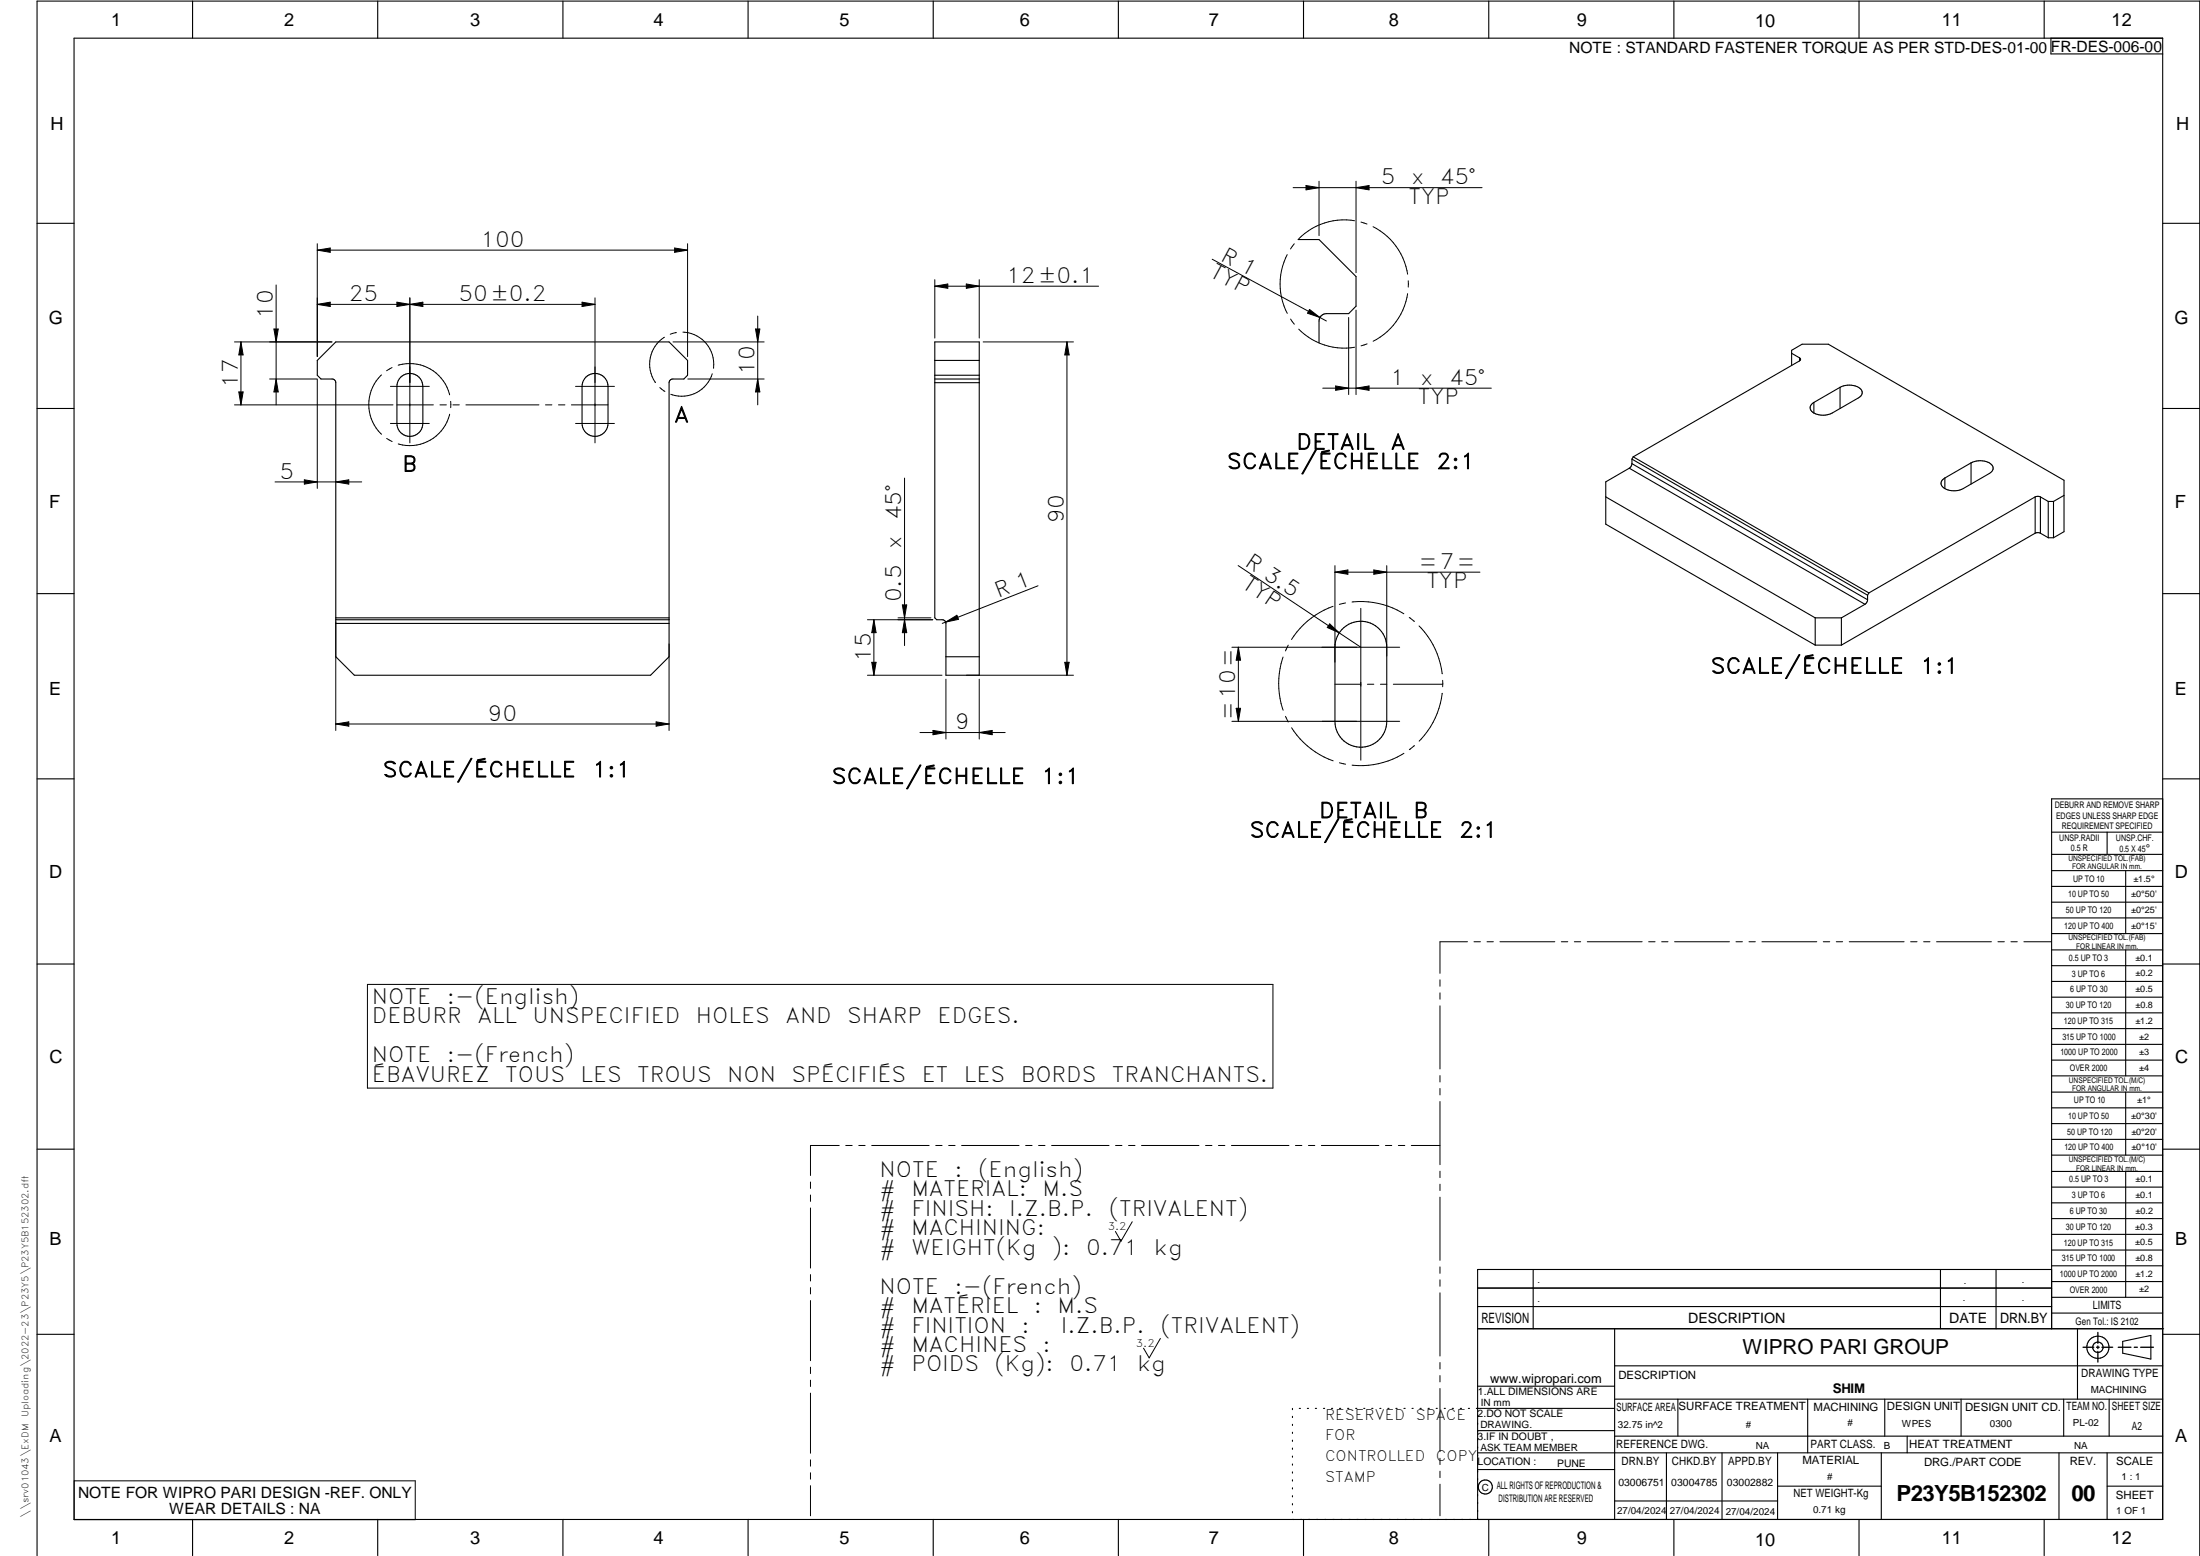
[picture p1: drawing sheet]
<svg xmlns="http://www.w3.org/2000/svg" width="594mm" height="420mm" viewBox="0 0 594 420" stroke-linecap="round" stroke-linejoin="round" font-family="sans-serif">
<g fill="none" stroke="#000" stroke-width=".3">
<path d="M20 10.3h564v400h-564zM52 .3v10M102 .3v10M152 .3v10M202 .3v10M252 .3v10M302 .3v10M352 .3v10M402 .3v10M452 .3v10M502 .3v10M552 .3v10"/>
<path d="M553.8 10.3v4.3h30.2M10 60.3h10M350.5 64.7h5.7l10 10v8l-2 2h-6a1.99 1.99 0 0 0-2 2v5.9M584 60.3h10M85.7 97.3l5-5h90l5 5v4l-1 1-3.3 .1-.5 .3-.2 .6v74l-5 5h-80l-5-5v-74l-.2-.6-.5-.3-3.3-.1-1-1zM252.4 92.3h12v90h-9v-14.3l-.7-.6-1.8-.1-.5-.5zM252.4 97.3h12M483.8 95.4l2.1 1.2M483.8 98.7v-4.1l2.8-1.7h7.1l63.7 36.8v13.9l-2.9 1.6M485.9 96.6v.9M485.9 96.6l.3 .5-.3 .4M485.9 97.5l-44.9 25.9"/>
<path d="M10 110.3h10M108.2 101.9a3.5 3.5 0 0 1 3.8-.8 3.5 3.5 0 0 1 2.2 3.2v10a3.5 3.5 0 0 1-3.5 3.5 3.5 3.5 0 0 1-3.5-3.5v-10.5l.4-1.1zM158.2 101.9a3.5 3.5 0 0 1 3.8-.8 3.5 3.5 0 0 1 2.2 3.2v10a3.5 3.5 0 0 1-3.5 3.5 3.5 3.5 0 0 1-3.5-3.5v-10.5l.4-1.1zM252.4 101.3h12M252.4 102.3h12M252.4 103.3h12M489.8 108.7v2.8M489.8 108.7a1.51 1.51 0 0 0-1 1.4 1.51 1.51 0 0 0 1 1.4M496.9 104.6a4.9 4.9 0 0 1 5.8 .8l.1 .9-.6 .9-7.4 4.3a5.5 5.5 0 0 1-5 0M496.9 104.6v5.7M496.9 104.6l-7.1 4.1M584 110.3h10"/>
<path d="M433.6 134.2l56.6 32.6M440 126.4l-6.4 3.7v11.4l56.6 32.7M440 126.4l63.6 36.8M440.7 124l63.6 36.7M440.7 124v1.2M440.7 125.2l63.6 36.7M440.7 125.2l-.3 .8-.4 .4M441 123.4l63.7 36.7M441 123.4l-.3 .6M525.2 129.1v2.8M525.2 129.1a1.5 1.5 0 0 0-1.1 1.4 1.5 1.5 0 0 0 1.1 1.4M532.3 125a4.9 4.9 0 0 1 5.8 .8l.1 .9-.7 .9-7.4 4.3a5.5 5.5 0 0 1-4.9 0"/>
<path d="M532.3 125v5.7M532.3 125l-7.1 4.1M549.6 134.2v9.8M549.6 134.2l.5-.2 .9 .2M549.6 134.2l-44.9 25.9M551 134.2l2.1 1.2M551 134.2v9.8M553.1 135.4v9.8M553.1 135.4h1.4M554.5 135.4v9.8M557.4 133.8l-2.9 1.6M549.6 144l-52.4 30.2"/>
<path d="M551 144l2.1 1.2M551 144l-.6-.2-.8 .2M553.1 145.2h1.4M10 160.3h10M90.7 166.8h90M90.7 168.3h90M90.7 167.3h90M255.4 177.3h9M362.4 169.9a7 7 0 0 1 7.7-1.6 7 7 0 0 1 4.4 6.5v20a7 7 0 0 1-7 7 7 7 0 0 1-7-7v-20.8l.6-2.2zM490.2 166.8v7.4M490.2 174.2h7M490.2 166.8h7"/>
<path d="M497.2 166.8v7.4M503.6 163.2l-6.4 3.6M504.3 161.9l-.1 .6-.6 .7M504.3 160.7v1.2M504.7 160.1l-.4 .6M584 160.3h10M10 210.3h10M584 215.7h-30v143.1M584 210.3h10M554 230.7h30M554 224.7h30M554 235.1h30"/>
<path d="M554 239.4h30M569 224.7v6M574 235.1v17M554 243.6h30M554 247.9h30M554 252.1h30M554 256.5h30M574 256.5v34M10 260.3h10M554 260.8h30M554 265h30M554 269.3h30"/>
<path d="M554 273.5h30M554 277.7h30M584 260.3h10M554 282h30M554 286.3h30M554 290.5h30M554 294.9h30M554 299.1h30M574 294.9v17M10 310.3h10M554 303.4h30M554 307.7h30"/>
<path d="M554 311.9h30M554 316.3h30M574 316.3v34M584 310.3h10M554 320.5h30M554 324.8h30M554 329.1h30M554 333.3h30M554 337.5h30M399 358.8h185.3M399 352.8h155M399 347.8h155"/>
<path d="M414 342.8v16M436 358.8v51.5M524 342.8v16M539 342.8v16M554 342.8h-155v67.5M554 341.8h30M554 346.1h30M554 350.3h30M554 354.6h30M561 358.8v19M10 360.3h10M399 374.3h37"/>
<path d="M436 368.8h148M436 377.8h148M453.1 377.8v10M488.1 377.8v14.5M508.9 377.8v10M529.6 377.8v10M557.3 377.8v10M569.5 377.8v10M573.2 362.2l7.6-1.6v6.4l-7.6-1.6zM584 360.3h10M349 380.3v.3M349 382.4v.4"/>
<path d="M349 384.6v.3M349 386.7v.4M349 388.9v.3M349 391v.4M349 393.2v.3M349 395.3v.3M349 397.4v.4M349 399.6v.3M350.9 380.3h.3M353 380.3h.3M355.2 380.3h.3M357.4 380.3h.3"/>
<path d="M359.6 380.3h.3M361.7 380.3h.3M363.9 380.3h.3M366.1 380.3h.3M368.3 380.3h.3M370.4 380.3h.3M372.6 380.3h.3M374.8 380.3h.3M376.9 380.3h.4M379.1 380.3h.3M381.3 380.3h.3M383.4 380.3h.4"/>
<path d="M385.6 380.3h.4M387.8 380.3h.3M390 380.3h.3M392.1 380.3h.4M394.3 380.3h.4M396.5 380.3h.3M399 396.8h37M399 392.3h185M399 386.3h37M436 387.8h148M436 380.3h-37.3M450 392.3v18"/>
<path d="M465 392.3v18M480 392.3v18M508 392.3v18M515 387.8v4.5M556 392.3v18M569 392.3v18M52 410.3v9.8M102 410.3v9.8M152 410.3v9.8M202 410.3v9.8M252 410.3v9.8M302 410.3v9.8"/>
<path d="M349 401.7v.4M349 403.9v.3M349 406v.4M349 408.2v.3M352 410.3v9.8M402 410.3v9.8M436 405.3h44M452 410.3v9.8M480 401.3h28M502 410.3v9.8M552 410.3v9.8M569 401.3h15"/>
<path d="M10 420.1v-419.8h584v419.8"/>
<circle cx="566.5" cy="363.8" r="1.4"/>
<circle cx="566.5" cy="363.8" r="3"/>
<circle cx="401.1" cy="401.5" r="1.91"/>
</g>
<g fill="none" stroke="#000" stroke-width=".27">
<path d="M349.2 50.7h51M352.7 50.1l3.5 .6-3.5 .6zM356.2 48.9v14.7M365.8 59.6a17.3 17.3 0 0 0-15.1 4.9M366.2 50.7l3.5-.6v1.2zM366.2 48.9v24.7M367.5 60l1.6 .5M74.6 76.9v32.4M85.7 65.8v30.5M85.7 67.5h100M85.7 67.5l3.5-.5v1.1zM182.2 67l3.5 .5-3.5 .6z"/>
<path d="M185.7 65.8v30.5M252.4 77.3l3.5-.6v1.2zM252.4 75.5v15.8M252.4 77.3h44.3M260.9 76.7l3.5 .6-3.5 .6zM264.4 75.5v15.8M327.3 70l30.9 16.7M347.6 68.7a17.2 17.2 0 0 0 0 15.9M349.5 65.8l-1 1.4M370.8 61.2a17.4 17.4 0 0 1 9.3 12.8M380.1 79.3a17.3 17.3 0 0 1-9.3 12.8M380.3 75.8v1.7"/>
<path d="M63.3 92.3h26.3M65.1 92.3l.6 3.5h-1.2zM65.1 92.3v17M74 88.8h1.1l-.5 3.5zM85.7 82.2h75M85.7 82.2l3.5-.6v1.2zM105.9 99.3l-1.5 .8M107.2 81.6l3.5 .6-3.5 .6zM107.5 98.6a11.1 11.1 0 0 1 13.9 8M110.7 80.4v39.2M110.7 82.2l3.5-.6v1.2zM157.2 81.6l3.5 .6-3.5 .6z"/>
<path d="M160.7 80.4v39.2M179.4 91.1a8.6 8.6 0 0 0-2.4 12.2M181.7 92.3h24.6M182.7 89.8l-1.7 .5M184.4 89.7a8.6 8.6 0 0 1 8.3 9.5M192.7 99.2h.1M204 88.8h1.2l-.6 3.5zM204.6 85.3v24M265.5 92.3h24.4M288.1 92.3l.6 3.5h-1.2zM288.1 92.3v90M348.5 86.1l1 1.4"/>
<path d="M350.7 88.9a17.3 17.3 0 0 0 15.1 4.9M353.6 83.6l2.8 2.1-3.3-1.1zM364.2 85.7v20.9M366.2 83.7v22.9M369.2 92.9l-1.7 .5M63.3 109.3h42.8M64.5 105.8h1.2l-.6 3.5zM72.8 102.3h12.8M74.6 102.3l.5 3.5h-1.1zM85.7 102.4v29.5M103 101.2a11.1 11.1 0 0 0 0 16.1M104.4 118.4l1.5 .8"/>
<path d="M105.4 104.3h10.5M105.4 114.3h10.5M107.2 109.3h9.8M118.8 109.3h1.7M121.4 111.8a11.1 11.1 0 0 1-13.9 8.1M121.7 108.4v1.7M122.3 109.3h1.7M125.8 109.3h19.7M147.3 109.3h1.7M150.8 109.3h1.7M154.3 109.3h9.9M155.4 104.3h10.5"/>
<path d="M155.4 114.3h10.5M178.2 104.6l1.4 1.1M185.7 102.3h20.6M192.3 100.9a8.6 8.6 0 0 1-11.2 5.6M204.6 102.3l.6 3.5h-1.2zM357.2 104.8h45.5M360.7 104.2l3.5 .6-3.5 .6zM366.2 104.8l3.5-.6v1.2zM74.3 130.1h23.4M82.2 129.6l3.5 .5-3.5 .6zM90.7 130.1l3.5-.5v1.1zM244.3 129.1v45.2"/>
<path d="M280.3 158.2l-25.9 10.1M334.3 152.7l33.2 22.1M360.5 154.5l3.5-.6v1.2zM360.5 152.7v26.1M360.5 154.5h39.1M371 153.9l3.5 .6-3.5 .6zM374.5 152.7v24.4M90.7 167.9v29.4M180.7 173.9v23.4M234.2 167.3h17.7M235.4 178.8h1.2l-.6 3.5zM236 167.3v15"/>
<path d="M236 167.3l.6 3.5h-1.2zM242.5 166.8h8.9M243.7 163.3h1.1l-.5 3.5zM244.3 167.3l.5 3.5h-1.1zM255.4 168l3-1.9 .4 1.1zM287.5 178.8h1.2l-.6 3.5zM332.6 174.8h45.4M334.4 174.8v20M334.4 174.8l.6 3.5h-1.2zM346.5 177.4a22.1 22.1 0 0 0 0 14.4M347.9 174.2l-.8 1.6M359.1 168.5l2.5 2.4-3.2-1.5z"/>
<path d="M360 163.7a22.1 22.1 0 0 0-11.2 9M363.3 162.8l-1.6 .4M365.1 162.6a22.1 22.1 0 0 1 14 3.1M367.5 164.3v41M380.5 166.7l1.4 1.1M383.2 169a22 22 0 0 1 6.2 12.9M90.7 195.5l3.5-.6v1.2zM90.7 195.5h90M177.2 194.9l3.5 .6-3.5 .6zM234.2 182.3h20.2M248.4 197.8h23M251.9 197.2l3.5 .6-3.5 .6z"/>
<path d="M255.4 183.4v16.2M261 182.3h28.9M264.4 183.4v16.2M264.4 197.8l3.5-.6v1.2zM332.6 194.8h45.4M333.8 191.3h1.2l-.6 3.5zM347.1 193.4l.8 1.6M348.8 196.5a22 22 0 0 0 11.2 8.9M360.5 184.8h7M369.2 184.8h1.8M372.8 184.8h1.7M376.3 184.8h13.3"/>
<path d="M389.4 187.2a21.9 21.9 0 0 1-6.2 12.9M389.6 183.7v1.7M361.7 206l1.7 .4M379.1 203.4a22 22 0 0 1-14 3.2M381.9 201.3l-1.3 1.1M396.3 254.3h-7.5v8.5M398 254.3h1.8M401.5 254.3h1.8M405 254.3h14.9M421.6 254.3h1.7M425.1 254.3h1.7M428.6 254.3h14.8"/>
<path d="M445.2 254.3h1.7M448.7 254.3h1.7M452.2 254.3h14.8M468.8 254.3h1.7M472.3 254.3h1.7M475.8 254.3h14.8M492.4 254.3h1.7M495.9 254.3h1.7M499.4 254.3h14.8M515.9 254.3h1.8M519.4 254.3h1.8M522.9 254.3h14.9"/>
<path d="M539.5 254.3h1.7M543 254.3h1.7M546.5 254.3h7.4M99.2 265.8h244.5v28h-244.5zM388.8 264.6v1.7M388.8 268.1v1.7M388.8 271.6v17M388.8 290.4v1.8M388.8 293.9v1.8M388.8 297.4v17.1M218.9 319.2v1.7M226.6 309.3h-7.7v8.1"/>
<path d="M228.4 309.3h1.7M231.9 309.3h1.7M235.4 309.3h15.5M252.7 309.3h1.7M256.2 309.3h1.7M259.7 309.3h15.5M277 309.3h1.7M280.5 309.3h1.7M284 309.3h15.5M301.2 309.3h1.8M304.8 309.3h1.7M308.2 309.3h15.6"/>
<path d="M325.5 309.3h1.8M329 309.3h1.8M332.5 309.3h15.6M349.8 309.3h1.8M353.3 309.3h1.7M356.8 309.3h15.5M374.1 309.3h1.7M377.6 309.3h1.7M381.1 309.3h7.7M388.8 316.3v1.7M388.8 319.8v1.7M218.9 322.7v1.7"/>
<path d="M218.9 326.2v16.2M305.7 329.9l-3 5.3-1.5-2.7M388.8 323.3v17M218.9 344.2v1.7M218.9 347.7v1.7M218.9 351.2v16.2M388.8 342.1v1.7M388.8 345.6v1.7M388.8 349.1v17.1M218.9 369.2v1.7M218.9 372.7v1.7M218.9 376.2v16.2"/>
<path d="M313.3 361.4l-3 5.3-1.5-2.7M388.8 367.9v1.8M388.8 371.4v1.7M388.8 374.9v17.1M20 399.9h92.1v10.5h-92.1zM218.9 394.2v1.7M218.9 397.7v1.7M388.8 393.8v1.7M388.8 397.3v1.7M218.9 401.2v8.1M388.8 400.8v8.5"/>
</g>
<path d="M566.5 359.8v2.9M562.5 363.8h2.9M566.1 363.8h.8M566.5 363.5v.7M566.5 364.9v2.9M567.6 363.8h2.9M572 363.8h3.4M576.3 363.8h.9M578.1 363.8h3.4" fill="none" stroke="#000" stroke-width=".36"/>
<g fill="#000">
<path d="M352.7 50.1l3.5 .6-3.5 .6zM366.2 50.7l3.5-.6v1.2zM85.7 67.5l3.5-.5v1.1zM182.2 67l3.5 .5-3.5 .6zM252.4 77.3l3.5-.6v1.2zM260.9 76.7l3.5 .6-3.5 .6zM65.1 92.3l.6 3.5h-1.2zM74 88.8h1.1l-.5 3.5zM85.7 82.2l3.5-.6v1.2zM107.2 81.6l3.5 .6-3.5 .6zM110.7 82.2l3.5-.6v1.2zM157.2 81.6l3.5 .6-3.5 .6z"/>
<path d="M204 88.8h1.2l-.6 3.5zM288.1 92.3l.6 3.5h-1.2zM353.6 83.6l2.8 2.1-3.3-1.1zM64.5 105.8h1.2l-.6 3.5zM74.6 102.3l.5 3.5h-1.1zM204.6 102.3l.6 3.5h-1.2zM360.7 104.2l3.5 .6-3.5 .6zM366.2 104.8l3.5-.6v1.2zM82.2 129.6l3.5 .5-3.5 .6zM90.7 130.1l3.5-.5v1.1zM360.5 154.5l3.5-.6v1.2zM371 153.9l3.5 .6-3.5 .6z"/>
<path d="M236 167.3l.6 3.5h-1.2zM235.4 178.8h1.2l-.6 3.5zM244.3 167.3l.5 3.5h-1.1zM243.7 163.3h1.1l-.5 3.5zM255.4 168l3-1.9 .4 1.1zM287.5 178.8h1.2l-.6 3.5zM334.4 174.8l.6 3.5h-1.2zM359.1 168.5l2.5 2.4-3.2-1.5zM90.7 195.5l3.5-.6v1.2zM177.2 194.9l3.5 .6-3.5 .6zM251.9 197.2l3.5 .6-3.5 .6zM264.4 197.8l3.5-.6v1.2z"/>
<path d="M333.8 191.3h1.2l-.6 3.5z"/>
</g>
<g font-size="6">
<text x="512.1" y="405.2">P23Y5B152302</text>
<text x="559.4" y="405.2">00</text>
</g>
<g font-size="5.7">
<text x="372.9" y="49.8">5</text>
<text x="381" y="49.8">x</text>
<text x="388.8" y="49.8">45°</text>
<text x="380.4" y="55.1">TYP</text>
<text x="129.7" y="66.7">100</text>
<text x="329.3" y="70.1" transform="rotate(28 329.3 70.1)">R 1</text>
<text x="271.7" y="76.4">12±0.1</text>
<text x="326.3" y="74.4" transform="rotate(28 326.3 74.4)">TYP</text>
<text x="94.2" y="81.3">25</text>
<text x="123.8" y="81.3">50±0.2</text>
<text x="73.7" y="86.1" transform="rotate(-90 73.7 86.1)">10</text>
<text x="203.7" y="101.3" transform="rotate(-90 203.7 101.3)">10</text>
<text x="64.2" y="104.8" transform="rotate(-90 64.2 104.8)">17</text>
<text x="375.4" y="103.9">1</text>
<text x="383.5" y="103.9">x</text>
<text x="391.3" y="103.9">45°</text>
<text x="382.9" y="109.2">TYP</text>
<text x="182" y="114">A</text>
<text x="350" y="121.3">DETAIL</text>
<text x="375.5" y="121.3">A</text>
<text x="75.5" y="129.3">5</text>
<text x="108.6" y="127.3">B</text>
<text x="331.3" y="126.6">SCALE/ÉCHELLE</text>
<text x="387.9" y="126.6">2:1</text>
<text x="243.4" y="140.5" transform="rotate(-90 243.4 140.5)">45°</text>
<text x="287.2" y="141.3" transform="rotate(-90 287.2 141.3)">90</text>
<text x="243.4" y="148.3" transform="rotate(-90 243.4 148.3)">x</text>
<text x="335.8" y="152.7" transform="rotate(34 335.8 152.7)">R 3.5</text>
<text x="383.1" y="153.6">=7=</text>
<text x="269.5" y="161.5" transform="rotate(-21 269.5 161.5)">R 1</text>
<text x="335" y="158.4" transform="rotate(34 335 158.4)">TYP</text>
<text x="385.2" y="158.9">TYP</text>
<text x="243.4" y="162.6" transform="rotate(-90 243.4 162.6)">0.5</text>
<text x="235.1" y="178.8" transform="rotate(-90 235.1 178.8)">15</text>
<text x="461.9" y="181.8">SCALE/ÉCHELLE</text>
<text x="518.5" y="181.8">1:1</text>
<text x="131.7" y="194.6">90</text>
<text x="258" y="196.9">9</text>
<text x="333.5" y="194.4" transform="rotate(-90 333.5 194.4)">=10=</text>
<text x="103.4" y="209.8">SCALE/ÉCHELLE</text>
<text x="159.9" y="209.8">1:1</text>
<text x="224.6" y="211.6">SCALE/ÉCHELLE</text>
<text x="281.1" y="211.6">1:1</text>
<text x="356.2" y="220.9">DETAIL</text>
<text x="381.7" y="220.9">B</text>
<text x="337.5" y="226.1">SCALE/ÉCHELLE</text>
<text x="394" y="226.1">2:1</text>
<text x="100.5" y="271.1">NOTE</text>
<text x="120.6" y="271.1">:-(English)</text>
<text x="100.5" y="276.3">DEBURR</text>
<text x="128.9" y="276.3">ALL</text>
<text x="143.8" y="276.3">UNSPECIFIED</text>
<text x="187.9" y="276.3">HOLES</text>
<text x="212.1" y="276.3">AND</text>
<text x="228.8" y="276.3">SHARP</text>
<text x="253.2" y="276.3">EDGES.</text>
<text x="100.5" y="286.8">NOTE</text>
<text x="120.7" y="286.8">:-(French)</text>
<text x="100.5" y="292.1">ÉBAVUREZ</text>
<text x="136.4" y="292.1">TOUS</text>
<text x="156.7" y="292.1">LES</text>
<text x="172.1" y="292.1">TROUS</text>
<text x="196.4" y="292.1">NON</text>
<text x="213.7" y="292.1">SPÉCIFIÉS</text>
<text x="248.9" y="292.1">ET</text>
<text x="260.3" y="292.1">LES</text>
<text x="275.6" y="292.1">BORDS</text>
<text x="300.2" y="292.1">TRANCHANTS.</text>
<text x="237.5" y="317.8">NOTE</text>
<text x="257.7" y="317.8">:</text>
<text x="264.2" y="317.8">(English)</text>
<text x="237.5" y="323.1">#</text>
<text x="246.1" y="323.1">MATERIAL:</text>
<text x="281.5" y="323.1">M.S</text>
<text x="237.5" y="328.3">#</text>
<text x="246.1" y="328.3">FINISH:</text>
<text x="272.5" y="328.3">I.Z.B.P.</text>
<text x="299.4" y="328.3">(TRIVALENT)</text>
<text x="237.5" y="333.6">#</text>
<text x="246.1" y="333.6">MACHINING:</text>
<text x="237.5" y="338.8">#</text>
<text x="246.1" y="338.8">WEIGHT(Kg</text>
<text x="284" y="338.8">):</text>
<text x="293.3" y="338.8">0.71</text>
<text x="311.6" y="338.8">kg</text>
<text x="237.5" y="349.3">NOTE</text>
<text x="257.7" y="349.3">:-(French)</text>
<text x="237.5" y="354.6">#</text>
<text x="237.5" y="359.8">#</text>
<text x="246.1" y="354.6">MATÉRIEL</text>
<text x="246.1" y="359.8">FINITION</text>
<text x="275.9" y="359.8">:</text>
<text x="279.2" y="354.6">:</text>
<text x="285.6" y="354.6">M.S</text>
<text x="286.5" y="359.8">I.Z.B.P.</text>
<text x="313.4" y="359.8">(TRIVALENT)</text>
<text x="237.5" y="365.1">#</text>
<text x="246.1" y="365.1">MACHINES</text>
<text x="281.6" y="365.1">:</text>
<text x="237.5" y="370.3">#</text>
<text x="246.1" y="370.3">POIDS</text>
<text x="268.6" y="370.3">(Kg):</text>
<text x="288.8" y="370.3">0.71</text>
<text x="307.1" y="370.3">kg</text>
</g>
<text font-size="5.6" x="470.5" y="365.5">WIPRO PARI GROUP</text>
<g font-size="4.9">
<text x="30" y="7">1</text>
<text x="76.7" y="7">2</text>
<text x="127" y="7">3</text>
<text x="176.5" y="7">4</text>
<text x="226.7" y="7">5</text>
<text x="275.4" y="7">6</text>
<text x="326.4" y="7">7</text>
<text x="375" y="7">8</text>
<text x="425.8" y="7">9</text>
<text x="473.9" y="7.4">10</text>
<text x="524.3" y="7">11</text>
<text x="570.2" y="7">12</text>
<text x="13.6" y="35.2">H</text>
<text x="587.6" y="35.2">H</text>
<text x="13.2" y="87.5">G</text>
<text x="587.2" y="87.5">G</text>
<text x="13.3" y="137.1">F</text>
<text x="587.3" y="137.1">F</text>
<text x="13.3" y="187.6">E</text>
<text x="587.3" y="187.6">E</text>
<text x="13.3" y="237">D</text>
<text x="587.3" y="237">D</text>
<text x="13.4" y="287.1">C</text>
<text x="587.4" y="287.1">C</text>
<text x="13.4" y="336.3">B</text>
<text x="587.4" y="336.3">B</text>
<text x="13.4" y="389.3">A</text>
<text x="587.4" y="389.3">A</text>
<text x="30" y="417">1</text>
<text x="76.7" y="417">2</text>
<text x="127" y="417">3</text>
<text x="176.5" y="417">4</text>
<text x="226.7" y="417">5</text>
<text x="275.4" y="417">6</text>
<text x="326.4" y="417">7</text>
<text x="375" y="417">8</text>
<text x="425.8" y="417">9</text>
<text x="473.9" y="417.4">10</text>
<text x="524.3" y="417">11</text>
<text x="570.2" y="417">12</text>
</g>
<g font-size="4.2">
<text x="423.7" y="14.3">NOTE : STANDARD FASTENER TORQUE AS PER STD-DES-01-00</text>
<text x="553.8" y="14">FR-DES-006-00</text>
<text x="21.1" y="404.4">NOTE FOR WIPRO PARI DESIGN -REF. ONLY</text>
<text x="45.7" y="408.9">WEAR DETAILS : NA</text>
</g>
<g font-size="3.9">
<text x="357.8" y="383.4">RESERVED</text>
<text x="382.3" y="383.4">SPACE</text>
<text x="357.8" y="388.9">FOR</text>
<text x="357.8" y="394.5">CONTROLLED</text>
<text x="387.8" y="394.5">COPY</text>
<text x="357.8" y="400.1">STAMP</text>
</g>
<g font-size="3.8">
<text x="400.1" y="357.1">REVISION</text>
<text x="455.9" y="357.1">DESCRIPTION</text>
<text x="526.4" y="357.1">DATE</text>
<text x="540.1" y="357.1">DRN.BY</text>
</g>
<text font-size="3.6" x="494.9" y="376.2">SHIM</text>
<text font-size="3.5" x="402.4" y="373.3">www.wipropari.com</text>
<g font-size="3.1">
<text x="565.2" y="353.5">LIMITS</text>
<text x="562" y="371.7">DRAWING TYPE</text>
<text x="437" y="372.3">DESCRIPTION</text>
<text x="436.5" y="380.9">SURFACE AREA</text>
<text x="453.3" y="380.9">SURFACE TREATMENT</text>
<text x="489.7" y="380.9">MACHINING</text>
<text x="509.5" y="380.9">DESIGN UNIT</text>
<text x="530.6" y="380.9">DESIGN UNIT CD.</text>
<text x="558" y="380.7">TEAM NO.</text>
<text x="570.3" y="380.7">SHEET SIZE</text>
<text x="575.6" y="386.1">A2</text>
<text x="436.4" y="391.1">REFERENCE DWG.</text>
<text x="437.9" y="395.5">DRN.BY</text>
<text x="451.5" y="395.5">CHKD.BY</text>
<text x="466.6" y="395.5">APPD.BY</text>
<text x="486.7" y="395.4">MATERIAL</text>
<text x="488.9" y="391">PART CLASS.</text>
<text x="515.6" y="391">HEAT TREATMENT</text>
<text x="519.6" y="395.9">DRG./PART CODE</text>
<text x="558.9" y="395.6">REV.</text>
<text x="571.4" y="395.6">SCALE</text>
<text x="484.3" y="404.3">NET WEIGHT-Kg</text>
<text x="571.4" y="404.7">SHEET</text>
</g>
<text font-size="3" x="579.5" y="230.1">°</text>
<g font-size="2.8">
<text x="299.1" y="332.1">3.2</text>
<text x="560.5" y="357.7">Gen Tol.: IS 2102</text>
<text x="306.7" y="363.6">3.2</text>
<text x="399.1" y="376.7">1.ALL DIMENSIONS ARE</text>
<text x="399" y="382.7">2.DO NOT SCALE</text>
<text x="399" y="388.7">3.IF IN DOUBT ,</text>
<text x="399" y="395.5">LOCATION :</text>
<text x="420.5" y="396">PUNE</text>
<text x="437" y="401.3">03006751</text>
<text x="451.3" y="401.2">03004785</text>
<text x="466.3" y="401.3">03002882</text>
<text x="404.2" y="402">ALL RIGHTS OF REPRODUCTION &amp;</text>
<text x="404.7" y="405.4">DISTRIBUTION ARE RESERVED</text>
</g>
<g font-size="2.7">
<text x="564.6" y="376.2">MACHINING</text>
<text x="399.9" y="379.7">IN mm</text>
<text x="399.8" y="385.7">DRAWING.</text>
<text x="436.9" y="385.5">32.75 in^2</text>
<text x="471.4" y="385.6">#</text>
<text x="498.9" y="385.1">#</text>
<text x="513.6" y="385.3">WPES</text>
<text x="537.3" y="385.2">0300</text>
<text x="559.7" y="385.2">PL-02</text>
<text x="399.8" y="391.8">ASK TEAM MEMBER</text>
<text x="474.1" y="391.2">NA</text>
<text x="508.7" y="391.2">B</text>
<text x="560.1" y="391.2">NA</text>
<text x="493.4" y="399.6">#</text>
<text x="572.9" y="399.8">1 : 1</text>
<text x="400.1" y="402.5">C</text>
<text x="436.7" y="408.7">27/04/2024</text>
<text x="450.9" y="408.8">27/04/2024</text>
<text x="466" y="409">27/04/2024</text>
<text x="489.6" y="408.5">0.71 kg</text>
<text x="571.5" y="408.7">1 OF 1</text>
</g>
<g font-size="2.5">
<text x="559.2" y="229.9">0.5 R</text>
<text x="572.3" y="230.1">0.5 X 45</text>
<text x="559.4" y="323.5">3 UP TO 6</text>
<text x="558.9" y="327.8">6 UP TO 30</text>
<text x="557.8" y="332">30 UP TO 120</text>
<text x="415.2" y="346.4">.</text>
<text x="530.3" y="346.6">.</text>
<text x="545.9" y="346.4">.</text>
<text x="415.2" y="351.5">.</text>
<text x="530.1" y="351.3">.</text>
<text x="545.9" y="351.4">.</text>
</g>
<g font-size="2.4">
<text x="554.9" y="218.3">DEBURR AND REMOVE SHARP</text>
<text x="555.2" y="221.1">EDGES UNLESS SHARP EDGE</text>
<text x="556.1" y="227.2">UNSP.RADII</text>
<text x="556.8" y="223.8">REQUIREMENT SPECIFIED</text>
<text x="571.4" y="227">UNSP.CHF.</text>
<text x="559.8" y="238">UP TO 10</text>
<text x="576.1" y="238.1">±1.5°</text>
<text x="558.5" y="242.3">10 UP TO 50</text>
<text x="575.5" y="242.3">±0°50'</text>
<text x="557.4" y="250.8">120 UP TO 400</text>
<text x="557.9" y="246.5">50 UP TO 120</text>
<text x="575.5" y="250.8">±0°15'</text>
<text x="575.5" y="246.6">±0°25'</text>
<text x="558.7" y="259.4">0.5 UP TO 3</text>
<text x="559.5" y="263.7">3 UP TO 6</text>
<text x="576.6" y="259.4">±0.1</text>
<text x="576.6" y="263.7">±0.2</text>
<text x="559" y="268">6 UP TO 30</text>
<text x="576.6" y="268">±0.5</text>
<text x="557.9" y="272.2">30 UP TO 120</text>
<text x="576.6" y="272.2">±0.8</text>
<text x="556.9" y="280.7">315 UP TO 1000</text>
<text x="557.3" y="276.5">120 UP TO 315</text>
<text x="576.6" y="276.5">±1.2</text>
<text x="577.7" y="280.7">±2</text>
<text x="556.4" y="284.9">1000 UP TO 2000</text>
<text x="577.6" y="285">±3</text>
<text x="558.9" y="289.2">OVER 2000</text>
<text x="577.7" y="289.3">±4</text>
<text x="560" y="297.9">UP TO 10</text>
<text x="577.1" y="297.9">±1°</text>
<text x="558.5" y="302.1">10 UP TO 50</text>
<text x="575.5" y="302.2">±0°30'</text>
<text x="557.5" y="310.6">120 UP TO 400</text>
<text x="558.2" y="306.4">50 UP TO 120</text>
<text x="575.5" y="310.6">±0°10'</text>
<text x="575.5" y="306.4">±0°20'</text>
<text x="558.8" y="319.2">0.5 UP TO 3</text>
<text x="576.6" y="323.5">±0.1</text>
<text x="576.6" y="319.3">±0.1</text>
<text x="576.7" y="327.8">±0.2</text>
<text x="576.6" y="332">±0.3</text>
<text x="556.8" y="340.6">315 UP TO 1000</text>
<text x="557.3" y="336.3">120 UP TO 315</text>
<text x="576.6" y="336.3">±0.5</text>
<text x="576.6" y="340.6">±0.8</text>
<text x="556.2" y="344.8">1000 UP TO 2000</text>
<text x="576.6" y="344.8">±1.2</text>
<text x="558.9" y="349">OVER 2000</text>
<text x="577.7" y="349">±2</text>
<text x="7.7" y="382.7" transform="rotate(-90 7.7 382.7)">Uploading\2022-23\P23Y5\P23Y5B152302.dft</text>
<text x="7.7" y="409.9" transform="rotate(-90 7.7 409.9)">\\srv01043\ExDM</text>
</g>
<g font-size="2.1">
<text x="558.6" y="232.4">UNSPECIFIED TOL.(FAB)</text>
<text x="559.5" y="234.8">FOR ANGULAR IN mm.</text>
<text x="558.6" y="254">UNSPECIFIED TOL.(FAB)</text>
<text x="560.7" y="256.3">FOR LINEAR IN mm.</text>
<text x="558.7" y="292.4">UNSPECIFIED TOL.(M/C)</text>
<text x="559.6" y="294.7">FOR ANGULAR IN mm.</text>
<text x="558.7" y="313.8">UNSPECIFIED TOL.(M/C)</text>
<text x="560.6" y="316.2">FOR LINEAR IN mm.</text>
</g>
</svg>
